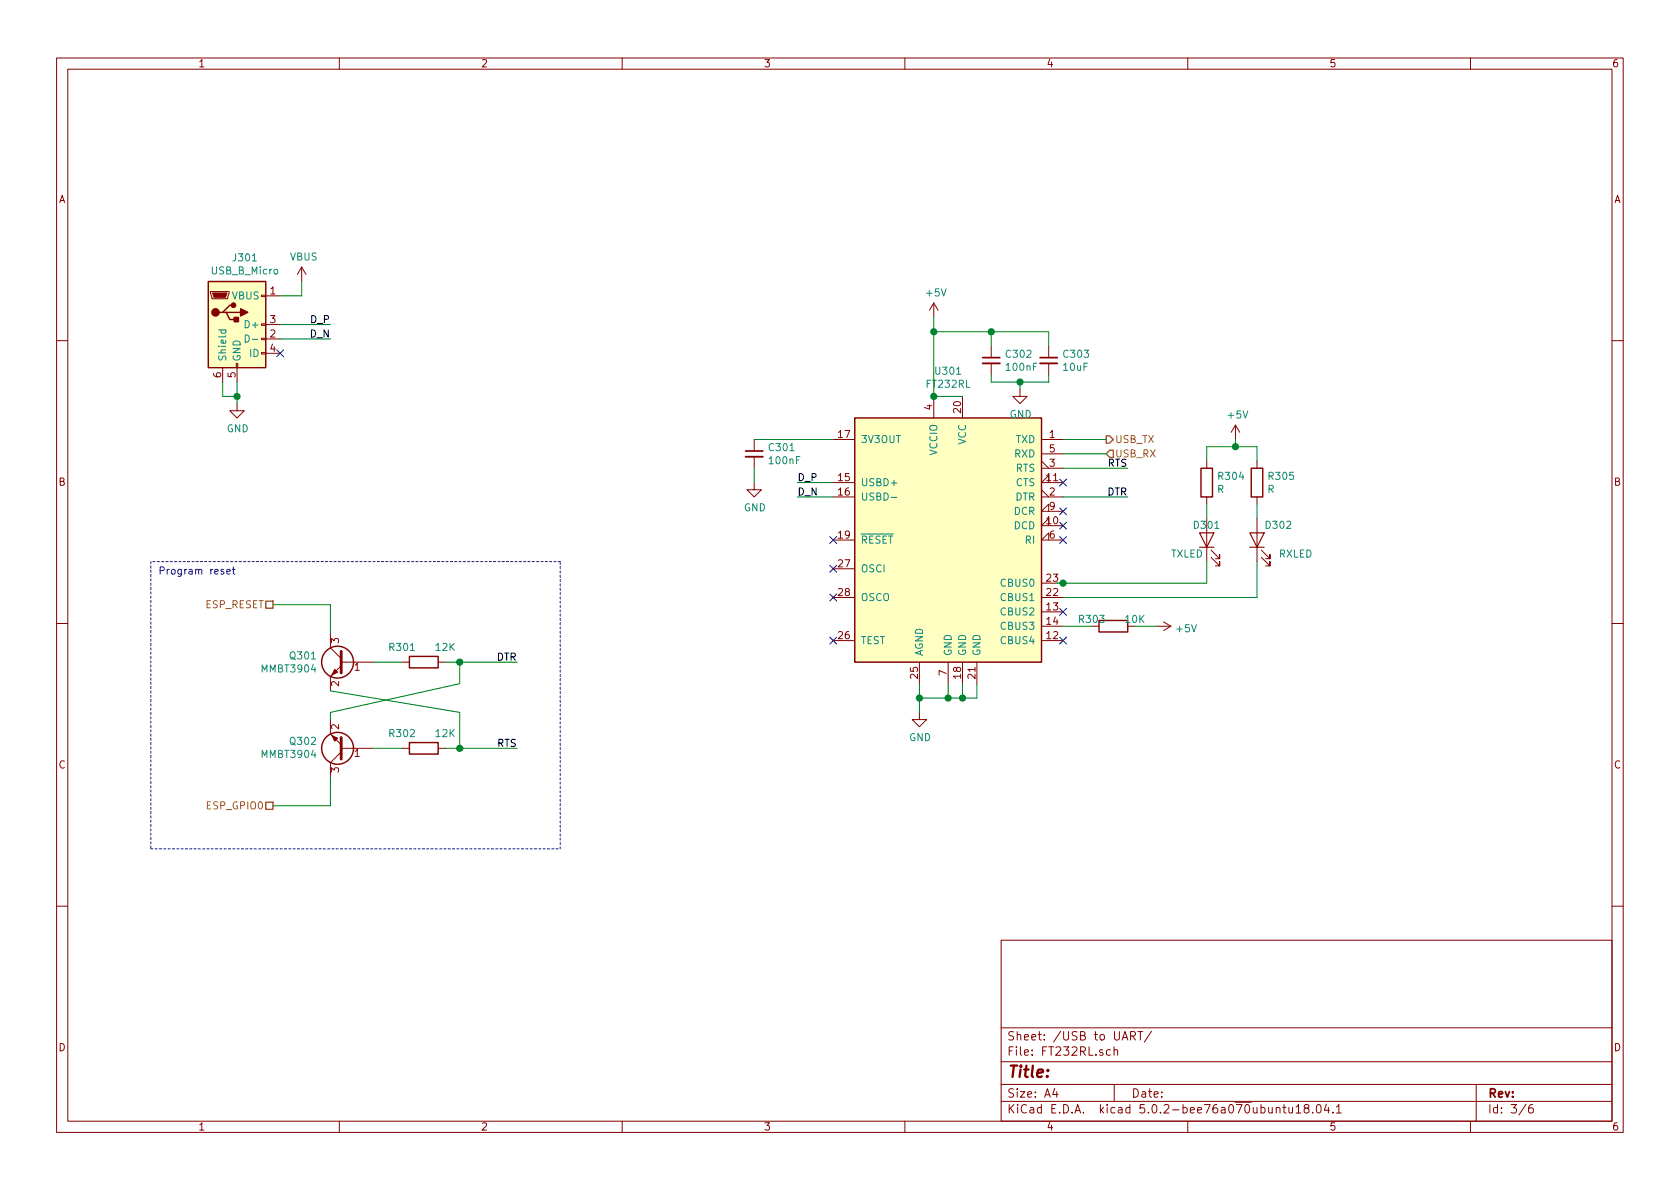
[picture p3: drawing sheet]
<svg xmlns="http://www.w3.org/2000/svg" width="297mm" height="210mm" viewBox="0 0 297 210" stroke-linecap="round" stroke-linejoin="round" font-family="sans-serif">
<g fill="none" stroke="#840000" stroke-width=".18">
<path d="M10 10.3h277v189.9h-277zM12 12.2h273v186.1h-273zM60 10.3v1.9M110 10.3v1.9M160 10.3v1.9M210 10.3v1.9M260 10.3v1.9M37.2 51.6h3.3v.2l-.2 1h-2.8zM46.2 59.8h.8v.3h-.8zM46.2 57.3h.8v.2h-.8zM46.2 52.2h.8v.2h-.8zM47 52.3h2.5"/>
<path d="M47 59.9h2.5M47 57.4h2.5M53.3 47.2l-.7 1.3M53.3 47.2v2.6M53.3 47.2l.8 1.3M165.1 53.6v2.5M165.1 53.6l-.8 1.3M165.1 53.6l.8 1.3M10 60.2h2M39.4 65v2.6M41.8 64.3h.2v.7h-.2zM41.9 71.4v1.2h1.3l-1.3 1.3-1.3-1.3h1.3"/>
<path d="M41.9 65v2.6M46.2 62.4h.8v.2h-.8zM47 62.5h2.5M133.3 77.7v2.1M147.3 77.7h3.8M165.1 70.1v3.8M170.2 70.1v3.8M175.3 61.2v2M175.3 64.3v2M180.3 68.8v1.3h1.3l-1.3 1.3-1.2-1.3h1.2M184.1 77.7h3.9M185.4 61.2v2"/>
<path d="M185.4 64.3v2M218.4 75.2l-.7 1.2M218.4 75.2v2.5M218.4 75.2l.8 1.2M285 60.2h2M133.3 85.3v1.3h1.3l-1.3 1.3-1.2-1.3h1.2M133.3 80.8v2M147.3 85.3h3.8M147.3 87.9h3.8M147.3 95.5h3.8M184.1 87.9h3.9M184.1 86.6l1.3 1.3"/>
<path d="M184.1 82.8h3.9M184.1 81.5l1.3 1.3M184.1 80.3h3.9M185.4 93v-1.3l-1.3 1.3h3.9M185.4 85.3v-1.2l-1.3 1.2h3.9M185.4 95.5v-1.3l-1.3 1.3h3.9M185.4 90.4v-1.3l-1.3 1.3h3.9M213.4 81.5v1.3M213.4 87.9v1.2M213.4 91.7v7.6M214.1 98.5l1.5 1.6v-.8v.8h-.7M214.1 97.3l1.5 1.5v-.8v.8h-.7"/>
<path d="M222.2 81.5v1.3M222.2 87.9v1.2M222.2 91.7v7.6M223 98.5l1.5 1.6v-.8v.8h-.7M223 97.3l1.5 1.5v-.8v.8h-.7M10 110.3h2M58.4 112v2.5l1.9 2M60.3 117.7l-1.9 1.9v2.6M60.3 117.1h5.7M71.1 117.1h1.3M77.5 117.1h1.2M147.3 113.3h3.8"/>
<path d="M147.3 105.7h3.8M147.3 100.6h3.8M162.6 117.1v3.8M167.6 117.1v3.8M170.2 117.1v3.8M172.7 117.1v3.8M184.1 113.3h3.9M184.1 108.2h3.9M184.1 110.7h3.9M184.1 105.7h3.9M184.1 103.1h3.9M204.5 110.7h2.5"/>
<path d="M205.7 110l1.3 .7M207 110.7l-1.3 .8M285 110.3h2M58.4 127.2v2.6l1.9 1.9M60.3 133l-1.9 1.9v2.5M60.3 132.3h5.7M71.1 132.3h1.3M77.5 132.3h1.2M162.6 126v1.2h1.2l-1.2 1.3-1.3-1.3h1.3M10 160.2h2M177 166.3h108v32h-108zM285 160.2h2"/>
<path d="M60 198.3v1.9M110 198.3v1.9M160 198.3v1.9M177 194.8h108M177 191.8h108M177 187.8h108M177 181.8h108M186.5 192.5l-.4 1h1M186.8 193v1M196.3 185.7l-.4-.1-.3 .3 .1 .6 .2 .1 .4-.1M197 185.7l.2-.1 .4 .1v.9M197 185.1v1.5"/>
<path d="M197 191.8v3M199.9 183.2l.7-.1 .2-.2-.1-.3-.2-.2h-.6v1.5M200.3 183.2l.5 .7M201.2 182.4h.9M201.6 182.4v1.5M203.6 182.3l-1.3 2M210 198.3v1.9M226.8 195.8h.6M227 195.3v1.3l.4 .2M227.9 195.8v.9l.4 .1 .2-.1M228.5 195.8v1M229.2 195.8l.4-.5v1.5"/>
<path d="M229.2 196.8h.8M230.9 196l-.2-.2-.1-.2 .3-.3h.3l.2 .3v.2l-.7 .2a.48 .48 0 0 0 0 .7l.2 .1 .5-.1a.48 .48 0 0 0-.2-.7M232.1 196.7v.1M232.9 195.5l.3-.2a.94 .94 0 0 1 0 1.5l-.4-.3-.1-.6zM234.5 195.2l-.3 1.1h.9M234.9 195.8v1M235.7 196.7v.1M236.3 195.8l.4-.5v1.5M236.3 196.8h.9M260 198.3v1.9M261 191.8v6.5M269.8 195.2l-1.2 2"/>
<path d="M271 195.3a.62 .62 0 0 0-.7 .7v.7l.3 .1 .4-.1 .1-.5-.1-.2-.4-.1-.3 .3"/>
</g>
<g fill="#ffffc2" stroke="#ffffc2" stroke-width=".18">
<path d="M151.1 73.9h33v43.2h-33z"/>
<path d="M36.8 49.8h10.2v15.2h-10.2z"/>
</g>
<g fill="none" stroke="#840000" stroke-width=".25">
<path d="M36.8 49.8h10.2v15.2h-10.2zM39.4 55.2h.6l.6 1.3h1.3M40 55.2h2.5M41.3 54h-.7l-1.2 1.2h-.7M151.1 73.9h33v43.2h-33zM212.3 82.8h2.1v5.1h-2.1zM221.2 82.8h2.1v5.1h-2.1zM72.4 116.1h5.1v2h-5.1zM194.3 109.7h5.1v2.1h-5.1zM72.4 131.3h5.1v2h-5.1z"/>
<circle cx="59.7" cy="117.1" r="2.82"/>
<circle cx="59.7" cy="132.3" r="2.82"/>
</g>
<path d="M38.7 58.3h1.2M39.1 58.3v.4l.2 .2 .6-.1v-.5M43.4 59.2a.64 .64 0 0 1 .7 .7 .64 .64 0 0 1-.7 .6zM44.6 60h1M157.6 88h1" fill="none" stroke="#008484" stroke-width=".18"/>
<g fill="#840000" stroke="#840000" stroke-width=".25">
<path d="M41.4 56.1h.8v.8h-.8z"/>
<path d="M42.5 54.6l1.3 .6-1.3 .7z"/>
<circle cx="38.1" cy="55.2" r=".63"/>
<circle cx="41.3" cy="54" r=".38"/>
</g>
<g fill="#840000" stroke="#840000" stroke-width=".18">
<path d="M37.6 51.8h2.5l-.2 .8h-2.1z"/>
<path d="M59.2 118.4l.5 .5-1 .5z"/>
<path d="M58.7 130l1 .6-.5 .5z"/>
</g>
<g fill="none" stroke="#008400" stroke-width=".18">
<path d="M49.5 57.4h8.9M49.5 59.9h8.9M53.3 49.8v2.5h-3.8M165.1 56.1v14h5.1M165.1 58.7h20.3v2.5M175.3 58.7v2.5M39.4 67.6v2.5h2.5M41.9 67.6v3.8M133.3 77.7h14M175.3 66.3v1.3h10.1v-1.3M180.3 67.6v1.2M188 77.7h7.6"/>
<path d="M218.4 77.7v1.3M133.3 82.8v2.5M141 85.3h6.3M141 87.9h6.3M188 87.9h11.4M188 82.8h11.4M188 80.3h7.6M213.4 99.3v3.8h-26.7M213.4 81.5v-2.5h8.8v2.5M213.4 89.1v2.6M222.2 99.3v6.4h-34.2M222.2 89.1v2.6"/>
<path d="M48.3 106.9h10.1v5.1M66 117.1h5.1M78.7 117.1h12.7M81.3 117.1v3.8l-22.9 5.1v1.2M188 110.7h5M200.7 110.7h3.8M58.4 137.4v5.1h-10.1M58.4 122.2l22.9 3.8v6.3M66 132.3h5.1M78.7 132.3h12.7M162.6 120.9v5.1M167.6 120.9v2.5"/>
<path d="M170.2 120.9v2.5M172.7 120.9v2.5h-10.1"/>
</g>
<g fill="#008400" stroke="#008400" stroke-width=".25">
<circle cx="162.6" cy="123.4" r=".51"/>
<circle cx="170.2" cy="123.4" r=".51"/>
<circle cx="167.6" cy="123.4" r=".51"/>
<circle cx="41.9" cy="70.1" r=".51"/>
<circle cx="188" cy="103.1" r=".51"/>
<circle cx="218.4" cy="79" r=".51"/>
<circle cx="81.3" cy="117.1" r=".51"/>
<circle cx="81.3" cy="132.3" r=".51"/>
<circle cx="180.3" cy="67.6" r=".51"/>
<circle cx="175.3" cy="58.7" r=".51"/>
<circle cx="165.1" cy="70.1" r=".51"/>
<circle cx="165.1" cy="58.7" r=".51"/>
</g>
<path d="M173.7 64.3h3.1M183.9 64.3h3M131.8 80.8h3.1" fill="none" stroke="#840000" stroke-width=".33"/>
<path d="M131.8 79.8h3.1M173.7 63.2h3.1M183.9 63.2h3" fill="none" stroke="#840000" stroke-width=".3"/>
<path d="M212.1 94.2h2.5l-1.2 2.6zM212.1 96.8h2.5M221 94.2h2.5l-1.3 2.6zM221 96.8h2.5" fill="none" stroke="#840000" stroke-width=".2"/>
<path d="M60.3 115.2v3.8M60.3 130.4v3.8" fill="none" stroke="#840000" stroke-width=".51"/>
<path d="M195.6 77.1h.6l.6 .6-.6 .7h-.6zM196.2 79.6h.6v1.3h-.6l-.6-.6zM47 106.3h1.3v1.3h-1.3zM47 141.9h1.3v1.2h-1.3z" fill="none" stroke="#848400" stroke-width=".25"/>
<path d="M26.7 99.3v50.8M99.1 99.3h-72.4M26.7 150.1h72.4M99.1 150.1v-50.8" fill="none" stroke="#0000c2" stroke-width=".18" stroke-dasharray=".4 .4"/>
<path d="M40.1 101.1l.6-.1-.1-.3h-.3l-.2 .2 .1 .6h.4M41.1 100.7h.5M41.2 100.2v1.1l.4 .2" fill="none" stroke="#0000c2" stroke-width=".18"/>
<g fill="none" stroke="#000084" stroke-width=".18">
<path d="M48.9 61.9l1.2 1.2M50.1 61.9l-1.2 1.2M146.7 94.9l1.2 1.2M146.7 100l1.2 1.2M147.9 94.9l-1.2 1.2M147.9 100l-1.2 1.2M187.4 84.7l1.2 1.2M187.4 89.8l1.2 1.2M187.4 92.3l1.2 1.3M187.4 94.9l1.2 1.2M188.6 84.7l-1.2 1.2M188.6 89.8l-1.2 1.2"/>
<path d="M188.6 92.3l-1.2 1.3M188.6 94.9l-1.2 1.2M146.7 105l1.2 1.3M146.7 112.7l1.2 1.2M147.9 105l-1.2 1.3M147.9 112.7l-1.2 1.2M187.4 107.6l1.2 1.2M187.4 112.7l1.2 1.2M188.6 107.6l-1.2 1.2M188.6 112.7l-1.2 1.2"/>
</g>
<text font-size="2.8" fill="#840000" x="178" y="190.5">Title:</text>
<g font-size="2.1" fill="#840000">
<text x="178" y="184">Sheet: /USB to UART/</text>
<text x="178" y="186.7">File: FT232RL.sch</text>
<text x="178" y="196.9">KiCad E.D.A. kicad 5.0.2-bee76a070ubuntu18.04.1</text>
<text x="178" y="194.1">Size: A4</text>
<text x="200" y="194.1">Date:</text>
<text x="263" y="194.1">Rev:</text>
<text x="263" y="196.9">Id: 3/6</text>
</g>
<g font-size="1.8" fill="#840000">
<text x="35" y="11.9">1</text>
<text x="85" y="11.9">2</text>
<text x="135" y="11.9">3</text>
<text x="185" y="11.9">4</text>
<text x="235" y="11.9">5</text>
<text x="285" y="11.9">6</text>
<text x="10.4" y="35.9">A</text>
<text x="285.4" y="35.9">A</text>
<text x="47.8" y="52.1">1</text>
<text x="47.8" y="59.7">2</text>
<text x="47.8" y="57.1">3</text>
<text x="47.8" y="62.2">4</text>
<text x="39.1" y="66.8" transform="rotate(-90 39.1 66.8)">6</text>
<text x="41.7" y="66.8" transform="rotate(-90 41.7 66.8)">5</text>
<text x="148.3" y="77.5">17</text>
<text x="164.8" y="72.5" transform="rotate(-90 164.8 72.5)">4</text>
<text x="169.9" y="73" transform="rotate(-90 169.9 73)">20</text>
<text x="185.6" y="77.5">1</text>
<text x="185.6" y="82.5">3</text>
<text x="185.6" y="80">5</text>
<text x="10.4" y="85.9">B</text>
<text x="148.3" y="85.1">15</text>
<text x="148.3" y="87.6">16</text>
<text x="185.1" y="85.1">11</text>
<text x="185.6" y="87.6">2</text>
<text x="285.4" y="85.9">B</text>
<text x="148.3" y="95.2">19</text>
<text x="185.1" y="92.7">10</text>
<text x="185.6" y="95.2">6</text>
<text x="185.6" y="90.2">9</text>
<text x="148.3" y="100.3">27</text>
<text x="148.3" y="105.4">28</text>
<text x="185.1" y="107.9">13</text>
<text x="185.1" y="105.4">22</text>
<text x="185.1" y="102.9">23</text>
<text x="59.9" y="113.8" transform="rotate(-90 59.9 113.8)">3</text>
<text x="148.3" y="113">26</text>
<text x="185.1" y="113">12</text>
<text x="185.1" y="110.5">14</text>
<text x="62.7" y="118.6">1</text>
<text x="162.3" y="120" transform="rotate(-90 162.3 120)">25</text>
<text x="167.4" y="119.5" transform="rotate(-90 167.4 119.5)">7</text>
<text x="169.9" y="120" transform="rotate(-90 169.9 120)">18</text>
<text x="172.5" y="120" transform="rotate(-90 172.5 120)">21</text>
<text x="59.9" y="121.4" transform="rotate(-90 59.9 121.4)">2</text>
<text x="59.9" y="129" transform="rotate(-90 59.9 129)">2</text>
<text x="10.4" y="135.9">C</text>
<text x="59.9" y="136.6" transform="rotate(-90 59.9 136.6)">3</text>
<text x="62.7" y="133.9">1</text>
<text x="285.4" y="135.9">C</text>
<text x="10.4" y="185.9">D</text>
<text x="285.4" y="185.9">D</text>
<text x="35" y="199.9">1</text>
<text x="85" y="199.9">2</text>
<text x="135" y="199.9">3</text>
<text x="185" y="199.9">4</text>
<text x="235" y="199.9">5</text>
<text x="285" y="199.9">6</text>
</g>
<g font-size="1.8" fill="#008484">
<text x="41.4" y="46.2">J301</text>
<text x="51.3" y="46.1">VBUS</text>
<text x="37.5" y="48.5">USB_B_Micro</text>
<text x="41.1" y="53">VBUS</text>
<text x="163.9" y="52.4">+5V</text>
<text x="43.7" y="58">D+</text>
<text x="40" y="64" transform="rotate(-90 40 64)">Shield</text>
<text x="42.5" y="64" transform="rotate(-90 42.5 64)">GND</text>
<text x="44.2" y="63.1">ID</text>
<text x="178" y="63.3">C302</text>
<text x="178.1" y="65.6">100nF</text>
<text x="188.1" y="65.6">10uF</text>
<text x="188.2" y="63.3">C303</text>
<text x="163.9" y="68.6">FT232RL</text>
<text x="165.5" y="66.3">U301</text>
<text x="40.1" y="76.4">GND</text>
<text x="178.5" y="73.9">GND</text>
<text x="217.2" y="74">+5V</text>
<text x="136.1" y="79.8">C301</text>
<text x="136.1" y="82.1">100nF</text>
<text x="152.1" y="78.4">3V3OUT</text>
<text x="165.7" y="80.5" transform="rotate(-90 165.7 80.5)">VCCIO</text>
<text x="170.8" y="78.7" transform="rotate(-90 170.8 78.7)">VCC</text>
<text x="179.4" y="80.9">RXD</text>
<text x="179.6" y="78.4">TXD</text>
<text x="179.6" y="83.4">RTS</text>
<text x="152.1" y="86">USBD+</text>
<text x="152.1" y="88.5">USBD-</text>
<text x="179.5" y="88.5">DTR</text>
<text x="179.6" y="86">CTS</text>
<text x="215.2" y="87.2">R</text>
<text x="215.5" y="84.9">R304</text>
<text x="224.1" y="87.2">R</text>
<text x="224.4" y="84.9">R305</text>
<text x="131.5" y="90.4">GND</text>
<text x="179.3" y="93.6">DCD</text>
<text x="179.3" y="91.1">DCR</text>
<text x="211.2" y="93.5">D301</text>
<text x="223.9" y="93.5">D302</text>
<text x="152.1" y="96.1">RESET</text>
<text x="152.1" y="101.2">OSCI</text>
<text x="181.4" y="96.1">RI</text>
<text x="207" y="98.6">TXLED</text>
<text x="226.1" y="98.6">RXLED</text>
<text x="152.1" y="106.3">OSCO</text>
<text x="177.1" y="106.3">CBUS1</text>
<text x="177.1" y="103.8">CBUS0</text>
<text x="152.1" y="113.9">TEST</text>
<text x="177.1" y="113.9">CBUS4</text>
<text x="177.1" y="108.8">CBUS2</text>
<text x="177.1" y="111.4">CBUS3</text>
<text x="190.9" y="110.2">R303</text>
<text x="199" y="110.2">10K</text>
<text x="208.1" y="111.8">+5V</text>
<text x="46.4" y="118.9">MMBT3904</text>
<text x="51.4" y="116.6">Q301</text>
<text x="69" y="115.1">R301</text>
<text x="77.1" y="115.1">12K</text>
<text x="163.2" y="116.1" transform="rotate(-90 163.2 116.1)">AGND</text>
<text x="168.3" y="116.1" transform="rotate(-90 168.3 116.1)">GND</text>
<text x="170.8" y="116.1" transform="rotate(-90 170.8 116.1)">GND</text>
<text x="173.4" y="116.1" transform="rotate(-90 173.4 116.1)">GND</text>
<text x="51.4" y="131.7">Q302</text>
<text x="69" y="130.3">R302</text>
<text x="77.1" y="130.3">12K</text>
<text x="160.7" y="131.1">GND</text>
<text x="46.4" y="134">MMBT3904</text>
</g>
<g font-size="1.8">
<text x="54.9" y="59.7">D_N</text>
<text x="55" y="57.1">D_P</text>
<text x="195.9" y="82.5">RTS</text>
<text x="141" y="85.1">D_P</text>
<text x="141" y="87.6">D_N</text>
<text x="195.8" y="87.6">DTR</text>
<text x="87.8" y="116.8">DTR</text>
<text x="87.9" y="132.1">RTS</text>
</g>
<g font-size="1.8" fill="#848400">
<text x="197.1" y="78.4">USB_TX</text>
<text x="197.1" y="80.9">USB_RX</text>
<text x="36.3" y="107.6">ESP_RESET</text>
<text x="36.8" y="143.1">ESP_GPIO0</text>
</g>
<text font-size="1.8" fill="#0000c2" x="27.9" y="101.6">Program reset</text>
</svg>
